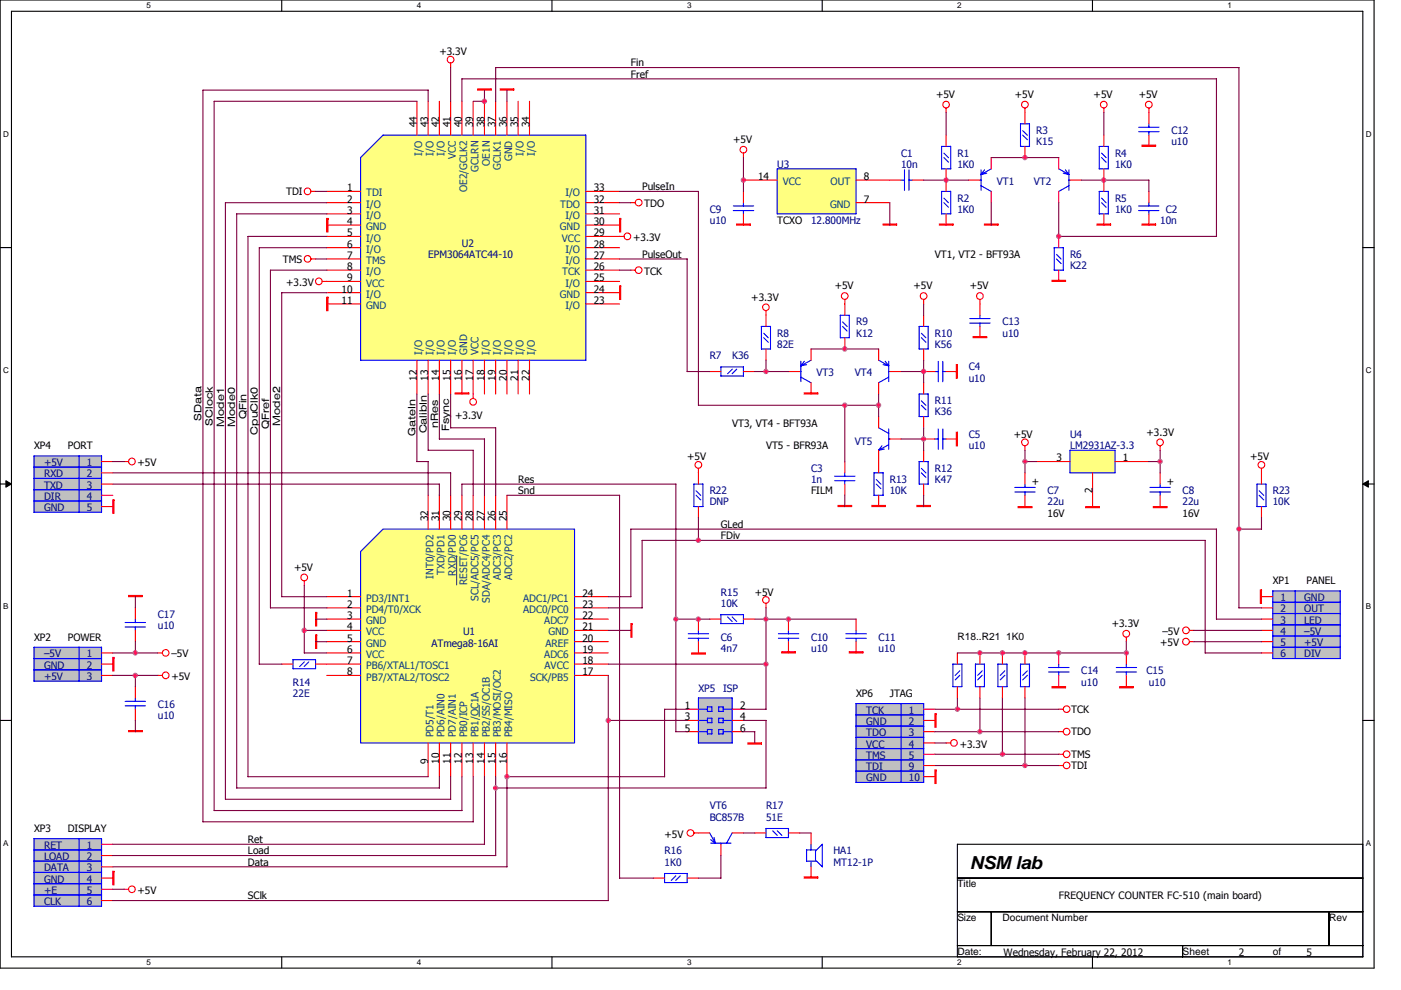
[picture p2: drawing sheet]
<svg xmlns="http://www.w3.org/2000/svg" width="297mm" height="210mm" viewBox="0 0 297 210" stroke-linecap="round" stroke-linejoin="round" font-family="sans-serif">
<path d="M0 0h291.3v205.3h-291.3zM2.4 2.4h286.5v200.5h-286.5z" fill="none" stroke="#000" stroke-width=".23"/>
<g fill="#fff">
<path d="M31.1 .3h.9v1.8h-.9z"/>
<path d="M31.1 203.2h.9v1.9h-.9z"/>
</g>
<path d="M59.7 0v2.4M59.7 202.9v2.4" fill="none" stroke="#000" stroke-width=".23"/>
<g fill="#fff">
<path d="M88.4 .3h.9v1.8h-.9z"/>
<path d="M88.4 203.2h.9v1.9h-.9z"/>
</g>
<path d="M117 0v2.4M117 202.9v2.4" fill="none" stroke="#000" stroke-width=".23"/>
<g fill="#fff">
<path d="M145.7 .3h.9v1.8h-.9z"/>
<path d="M145.7 203.2h.9v1.9h-.9z"/>
</g>
<path d="M174.3 0v2.4M174.3 202.9v2.4" fill="none" stroke="#000" stroke-width=".23"/>
<g fill="#fff">
<path d="M203 .3h.9v1.8h-.9z"/>
<path d="M203 203.2h.9v1.9h-.9z"/>
</g>
<path d="M231.6 0v2.4M231.6 202.9v2.4" fill="none" stroke="#000" stroke-width=".23"/>
<g fill="#fff">
<path d="M260.3 .3h.9v1.8h-.9z"/>
<path d="M260.3 203.2h.9v1.9h-.9z"/>
<path d="M.7 27.5h1.2v1.8h-1.2z"/>
<path d="M289.6 27.5h1.2v1.8h-1.2z"/>
<path d="M.7 77.6h1.2v1.9h-1.2z"/>
<path d="M289.6 77.6h1.2v1.9h-1.2z"/>
</g>
<path d="M0 52.5h2.4M288.9 52.5h2.4" fill="none" stroke="#000" stroke-width=".23"/>
<g fill="#fff">
<path d="M.7 127.7h1.1v1.9h-1.1z"/>
<path d="M289.6 127.7h1.1v1.9h-1.1z"/>
</g>
<path d="M0 102.7h2.4M288.9 102.7h2.4" fill="none" stroke="#000" stroke-width=".23"/>
<path d="M1.2 102l1.2 .7-1.2 .6zM288.9 102.7l1.2-.7v1.3z" fill="#000" stroke="#000" stroke-width=".21"/>
<g fill="#fff">
<path d="M.6 177.9h1.2v1.8h-1.2z"/>
<path d="M289.5 177.9h1.2v1.8h-1.2z"/>
</g>
<path d="M0 152.8h2.4M288.9 152.8h2.4M203 179.1h85.9v23.8h-85.9zM203 186.2h85.9M203 193.4h85.9M210.2 193.4v7.2M281.8 193.4v7.2M203 200.6h85.9M250.7 200.6v2.3" fill="none" stroke="#000" stroke-width=".23"/>
<g fill="#c0c0c0" stroke="#c0c0c0" stroke-width=".23">
<path d="M148.1 148v9.6h7.1v-9.6z" fill-rule="evenodd"/>
<path d="M7.2 177.9v14.3h14.3v-14.3z" fill-rule="evenodd"/>
<path d="M181.5 149.2v16.7h14.3v-16.7z" fill-rule="evenodd"/>
<path d="M7.2 137.3v7.2h14.3v-7.2z" fill-rule="evenodd"/>
<path d="M7.2 96.7v11.9h14.3v-11.9z" fill-rule="evenodd"/>
<path d="M269.9 125.3v14.4h14.3v-14.4z" fill-rule="evenodd"/>
</g>
<g fill="#ffff80" stroke="#ffff80" stroke-width=".23">
<path d="M164.8 35.8v9.6h16.7v-9.6z" fill-rule="evenodd"/>
<path d="M226.9 95.5v4.8h9.5v-4.8z" fill-rule="evenodd"/>
<path d="M76.5 117l4.7-4.8h40.6v45.4h-45.3z" fill-rule="evenodd"/>
<path d="M76.5 33.4l4.7-4.7h43v47.7h-47.7z" fill-rule="evenodd"/>
</g>
<g fill="none" stroke="#f00" stroke-width=".23">
<path d="M95.5 13.4v1M88.4 21.5v7.2M90.8 21.5v7.2M93.2 21.5v7.2M95.5 21.5v7.2M97.9 21.5v7.2M100.3 21.5v7.2M102.7 21.5v7.2M105.1 21.5v7.2M107.5 21.5v7.2M109.9 21.5v7.2M112.3 21.5v7.2"/>
<path d="M157.6 32.5v.9M157.6 38.2h7.2M181.5 38.2h9.5M193.4 38.2h2.4M200.6 22.9v1M200.6 28.7v2.4M200.6 35.8v4.8M205.4 38.2h2.4M210.2 33.4v2.4M217.3 22.9v3.4M217.3 31.1v2.3M224.5 33.4v2.4"/>
<path d="M226.9 38.2h2.4M234 22.9v1M234 28.7v2.4M234 35.8v4.8M243.6 22.9v3.4M243.6 28.7v2.4M65.9 40.6h1M65.9 54.9h1M68.3 59.7h8.2M69.3 50.1h7.2M69.3 40.6h7.2M69.3 57.3h7.2"/>
<path d="M69.3 43h7.2M69.3 54.9h7.2M69.3 52.5h7.2M69.3 47.8h7.2M69.3 45.4h7.2M124.2 50.1h8.1M124.2 40.6h7.2M124.2 57.3h7.2M124.2 43h7.2M124.2 54.9h7.2M124.2 59.7h7.2M124.2 52.5h7.2"/>
<path d="M124.2 47.8h7.2M124.2 45.4h7.2M133.7 57.3h1M133.7 43h1M157.6 40.6v2.4M157.6 45.4v2.4M181.5 43h7.2M200.6 45.4v2.4M210.2 40.6v2.4M224.5 40.6v2.4M224.5 50.1v2.4M224.5 57.3v2.4"/>
<path d="M234 45.4v2.4M243.6 40.6v2.4M243.6 45.4v2.4M69.3 62.1h7.2M69.3 64.5h7.2M88.4 76.4v7.2M90.8 76.4v7.2M93.2 76.4v7.2M95.5 76.4v7.2M97.9 76.4v7.2M100.3 76.4v8.1M102.7 76.4v7.2"/>
<path d="M105.1 76.4v7.2M107.5 76.4v7.2M109.9 76.4v7.2M112.3 76.4v7.2M124.2 62.1h7.2M124.2 64.5h7.2M150.5 78.8h2.3M157.6 78.8h2.4M162.4 65.9v3.3M162.4 74v2.4M167.2 78.8h2.4M172 74v2.4"/>
<path d="M179.1 63.5v3.4M179.1 71.6v2.4M186.3 74v2.4M188.7 78.8h2.3M195.8 63.5v1M195.8 66.9v2.3M195.8 74v2.4M195.8 78.8h2.4M200.6 78.8h2.4M207.8 63.5v3.4M207.8 69.2v2.4M21.5 97.9h2.4"/>
<path d="M26.3 97.9h1M148.1 99.3v3.4M172 81.2v2.4M179.1 97.9v2.4M186.3 81.2v2.4M186.3 88.3v2.4M186.3 95.5v4.8M188.7 93.1h2.3M195.8 81.2v2.4M195.8 88.3v2.4M195.8 95.5v2.4M195.8 93.1h2.4"/>
<path d="M200.6 93.1h2.4M217.3 94.6v.9M219.7 97.9h7.2M236.4 97.9h7.2M246 94.6v.9M267.5 99.3v3.4M21.5 100.3h2.4M21.5 105.1h2.4M21.5 102.7h2.4M21.5 107.4h2.4M90.8 105.1v7.1M93.2 105.1v7.1"/>
<path d="M95.5 105.1v7.1M97.9 105.1v7.1M100.3 105.1v7.1M102.7 105.1v7.1M105.1 105.1v7.1M107.5 105.1v7.1M148.1 107.4v2.4M179.1 102.7v2.4M186.3 105.1v2.3M195.8 102.7v2.4M217.3 100.3v2.4M217.3 105.1v2.3"/>
<path d="M231.6 100.3v7.1M246 100.3v2.4M246 105.1v2.3M267.5 107.4v2.4M21.5 138.5h2.4M28.7 128.9v2.4M28.7 133.7v2.4M33.4 138.5h1M64.5 123.2v1M69.3 138.5h7.2M69.3 136.1h7.2M69.3 133.7h7.2"/>
<path d="M69.3 128.9h7.2M69.3 126.6h7.2M69.3 131.3h7.2M121.8 138.5h7.2M121.8 136.1h7.2M121.8 133.7h7.2M121.8 128.9h7.2M121.8 126.6h7.2M121.8 131.3h7.2M148.1 131.3v2.4M148.1 136.1v2.4M150.5 131.3h2.3"/>
<path d="M157.6 131.3h2.4M162.4 128v.9M167.2 131.3v2.4M167.2 136.1v2.4M181.5 131.3v2.4M181.5 136.1v2.4M203 138.5v2.4M207.8 138.5v2.4M212.5 138.5v2.4M217.3 138.5v2.4M224.5 138.5v2.4M238.8 135.1v1"/>
<path d="M238.8 138.5v2.4M252.2 136.1h1M252.2 133.7h1M267.5 138.5h2.4M267.5 136.1h2.4M267.5 133.7h2.4M267.5 128.9h2.4M267.5 126.6h2.4M267.5 131.3h2.4M21.5 143.3h2.4M21.5 140.9h2.4M28.7 145.6v2.4"/>
<path d="M28.7 150.4v2.4M33.4 143.3h1M59.7 140.9h2.4M66.9 140.9h9.6M69.3 143.3h7.2M90.8 157.6v7.1M93.2 157.6v7.1M95.5 157.6v7.1M97.9 157.6v7.1M100.3 157.6v7.1M102.7 157.6v7.1M105.1 157.6v7.1"/>
<path d="M107.5 157.6v7.1M121.8 143.3h7.2M121.8 140.9h7.2M145.7 150.4h2.4M145.7 155.2h2.4M145.7 152.8h2.4M155.2 150.4h2.4M155.2 155.2h2.4M155.2 152.8h2.4M195.8 160h2.4M195.8 150.4h2.4M195.8 155.2h2.4"/>
<path d="M195.8 157.6h2.4M195.8 152.8h2.4M200.6 157.6h1M203 145.6v2.4M207.8 145.6v2.4M212.5 145.6v2.4M217.3 145.6v2.4M224.4 160h1M224.4 150.4h1M224.4 155.2h1M224.5 143.3v2.3M238.8 143.3v2.3"/>
<path d="M21.5 179.1h2.4M147.1 176.7h3.4M152.8 179.1v2.4M155.2 176.7h2.4M160 176.7h2.4M167.2 176.7h2.4M172 176.7v2.4M195.8 162.4h2.4M195.8 164.7h2.4M224.4 162.4h1M21.5 188.6h2.4M21.5 181.5h2.4"/>
<path d="M21.5 183.9h2.4M21.5 186.2h2.4M21.5 191h2.4M26.3 188.6h1M138.5 186.2h2.4M145.7 186.2h2.4M172 183.9v2.3"/>
<circle cx="95.5" cy="12.6" r=".71"/>
<circle cx="157.6" cy="31.8" r=".71"/>
<circle cx="200.6" cy="22.2" r=".71"/>
<circle cx="217.3" cy="22.2" r=".71"/>
<circle cx="234" cy="22.2" r=".71"/>
<circle cx="243.6" cy="22.2" r=".71"/>
<circle cx="65.2" cy="40.6" r=".7"/>
<circle cx="65.2" cy="54.9" r=".7"/>
<circle cx="67.6" cy="59.7" r=".7"/>
<circle cx="133" cy="50.1" r=".71"/>
<circle cx="135.4" cy="43" r=".71"/>
<circle cx="135.4" cy="57.3" r=".71"/>
<circle cx="162.4" cy="65.2" r=".7"/>
<circle cx="179.1" cy="62.8" r=".71"/>
<circle cx="195.8" cy="62.8" r=".71"/>
<circle cx="207.8" cy="62.8" r=".71"/>
<circle cx="28" cy="97.9" r=".71"/>
<circle cx="100.3" cy="85.2" r=".71"/>
<circle cx="148.1" cy="98.6" r=".71"/>
<circle cx="217.3" cy="93.8" r=".71"/>
<circle cx="245.9" cy="93.8" r=".7"/>
<circle cx="267.4" cy="98.6" r=".71"/>
<circle cx="35.1" cy="138.5" r=".7"/>
<circle cx="64.5" cy="122.5" r=".71"/>
<circle cx="162.4" cy="127.3" r=".7"/>
<circle cx="238.8" cy="134.4" r=".71"/>
<circle cx="251.4" cy="136.1" r=".71"/>
<circle cx="251.4" cy="133.7" r=".71"/>
<circle cx="35.1" cy="143.2" r=".7"/>
<circle cx="202.3" cy="157.6" r=".71"/>
<circle cx="226.1" cy="160" r=".7"/>
<circle cx="226.1" cy="155.2" r=".7"/>
<circle cx="226.1" cy="150.4" r=".7"/>
<circle cx="146.4" cy="176.7" r=".71"/>
<circle cx="226.1" cy="162.3" r=".7"/>
<circle cx="28" cy="188.6" r=".71"/>
</g>
<g fill="#f00" stroke="#f00" stroke-width=".23">
<path d="M66.9 129.9v2.9h.2v-2.9z" fill-rule="evenodd"/>
<path d="M133.7 132.3v2.8h.3v-2.8z" fill-rule="evenodd"/>
<path d="M66.9 134.7v2.8h.2v-2.8z" fill-rule="evenodd"/>
<path d="M198.2 163.3v2.9h.3v-2.9z" fill-rule="evenodd"/>
<path d="M106.1 18.9v.2h2.8v-.2z" fill-rule="evenodd"/>
<path d="M101.3 18.9v.2h2.8v-.2z" fill-rule="evenodd"/>
<path d="M198.2 151.4v2.8h.3v-2.8z" fill-rule="evenodd"/>
<path d="M187.2 47.5v.3h2.9v-.3z" fill-rule="evenodd"/>
<path d="M208.7 47.5v.3h2.9v-.3z" fill-rule="evenodd"/>
<path d="M194.4 107.2v.2h2.8v-.2z" fill-rule="evenodd"/>
<path d="M177.7 107.2v.2h2.8v-.2z" fill-rule="evenodd"/>
<path d="M156.2 47.5v.3h2.9v-.3z" fill-rule="evenodd"/>
<path d="M232.6 47.5v.3h2.9v-.3z" fill-rule="evenodd"/>
<path d="M170.5 83.3v.3h2.9v-.3z" fill-rule="evenodd"/>
<path d="M69.3 63v2.9h.2v-2.9z" fill-rule="evenodd"/>
<path d="M237.4 145.6v.3h2.8v-.3z" fill-rule="evenodd"/>
<path d="M223.1 59.5v.2h2.8v-.2z" fill-rule="evenodd"/>
<path d="M202.8 91.7v2.9h.2v-2.9z" fill-rule="evenodd"/>
<path d="M69.3 46.3v2.9h.2v-2.9z" fill-rule="evenodd"/>
<path d="M96.5 83.3v.3h2.9v-.3z" fill-rule="evenodd"/>
<path d="M131.4 60.6v2.9h.2v-2.9z" fill-rule="evenodd"/>
<path d="M242.1 47.5v.3h2.9v-.3z" fill-rule="evenodd"/>
<path d="M146.6 138.5v.2h2.9v-.2z" fill-rule="evenodd"/>
<path d="M184.8 107.2v.2h2.9v-.2z" fill-rule="evenodd"/>
<path d="M202.8 77.4v2.8h.2v-2.8z" fill-rule="evenodd"/>
<path d="M199.2 47.5v.3h2.8v-.3z" fill-rule="evenodd"/>
<path d="M131.4 46.3v2.9h.2v-2.9z" fill-rule="evenodd"/>
<path d="M223.1 145.6v.3h2.8v-.3z" fill-rule="evenodd"/>
<path d="M158.6 157.6v.2h2.8v-.2z" fill-rule="evenodd"/>
<path d="M170.5 186v.2h2.9v-.2z" fill-rule="evenodd"/>
<path d="M244.5 107.4v.3h2.9v-.3z" fill-rule="evenodd"/>
<path d="M23.9 106v2.9h.2v-2.9z" fill-rule="evenodd"/>
<path d="M23.9 184.8v2.9h.2v-2.9z" fill-rule="evenodd"/>
<path d="M23.9 139.4v2.9h.2v-2.9z" fill-rule="evenodd"/>
<path d="M267.2 125.1v2.9h.3v-2.9z" fill-rule="evenodd"/>
<path d="M242.1 30.8v.3h2.9v-.3z" fill-rule="evenodd"/>
<path d="M165.8 138.2v.3h2.8v-.3z" fill-rule="evenodd"/>
<path d="M180.1 138.2v.3h2.8v-.3z" fill-rule="evenodd"/>
<path d="M206.3 71.4v.2h2.9v-.2z" fill-rule="evenodd"/>
<path d="M215.9 107.4v.3h2.9v-.3z" fill-rule="evenodd"/>
<path d="M230.2 107.4v.3h2.9v-.3z" fill-rule="evenodd"/>
<path d="M27.3 155v.2h2.8v-.2z" fill-rule="evenodd"/>
<path d="M27.3 126.3v.3h2.8v-.3z" fill-rule="evenodd"/>
</g>
<g fill="none" stroke="#00f" stroke-width=".23">
<path d="M124.2 28.7h-43l-4.7 4.7v43h47.7M124.2 28.6v47.8M164.8 35.8h16.7v9.6h-16.7zM191 38.2h.8M191.8 36v4.4M192.7 38.2h.8M192.7 36v4.4M200.1 33.4l1 1M200.1 32.5l1 .9M201.6 31v4.8h-2v-4.7h2M207.8 38.2h.2M208 36v4.4"/>
<path d="M208 39.4l2.2 1.2M208.7 36l-.7 1M209.2 36.7l-1.2 .3M210.2 35.8l-2.2 1.2M216.8 28.7l1 .9M216.8 27.7l1 1M218.3 26.2v4.9h-1.9v-4.8h1.9M224.4 35.8l2.2 1.2M225.4 36.7l1.2 .3M225.9 36l.7 1M226.6 38.2h.3M226.6 36v4.4"/>
<path d="M226.6 39.4l-2.2 1.2M233.5 33.4l1 1M233.5 32.5l1 .9M235 31.1h-1.9v4.7h1.9M235 31v4.8M241.4 27h4.3M241.4 27.9h4.3M243.6 26.3v.7M243.6 27.9v.8M155.5 44.7h4.3M155.5 43.7h4.3M157.6 43v.7"/>
<path d="M157.6 44.7v.7M199.6 40.6h2v4.8h-2zM200.1 43l1 1M200.1 42l1 1M224 54.9l1 1M224 54l1 .9M225.4 57.3v-4.8h-1.9v4.8h2M233.5 43l1 1M233.5 42l1 1M235 45.4v-4.8h-1.9v4.8h1.9M241.4 44.7h4.3M241.4 43.7h4.3"/>
<path d="M243.6 43v.7M243.6 44.6v.8M152.8 77.8h4.8v2h-4.8v-2M155.3 78.3l-1 1M156.2 78.3l-1 1M161.4 69.2h2v4.8h-2M161.4 69.2v4.8M161.9 71.6l1 1M161.9 70.7l1 .9M169.6 78.8h.2M169.8 76.6v4.3M169.8 80l2.2 1.2"/>
<path d="M170.5 76.6l-.7 1M171 77.3l-1.2 .3M172 76.4l-2.2 1.2M178.2 71.6h1.9v-4.8l-2 .1 .1 4.7M178.6 69.2l1 1M178.6 68.3l1 1M186.3 76.4l2.1 1.2M187.2 77.3l1.2 .3M187.7 76.6l.7 1M188.4 78.8h.3M188.4 76.6v4.3M188.4 80l-2.1 1.2"/>
<path d="M194.9 69.2h1.9v4.8h-1.9M194.9 69.2v4.8M195.3 71.6l1 1M195.3 70.7l1 .9M198.2 78.8h.7M198.9 76.6v4.4M199.9 78.8h.7M199.9 76.6v4.4M205.6 67.6h4.3M205.6 68.5h4.3M207.8 66.9v.7M207.8 68.5v.8"/>
<path d="M7.2 99.1h14.3M16.8 96.7v11.9M21.5 96.7v11.9h-14.3v-11.9h14.3M186.3 90.7l2.1 1.2M187 94.5l-.7 1M187.5 95.2l-1.2 .3M188.4 93.1h.3M188.4 91v4.3M188.4 94.3l-2.1 1.2M194.9 97.9h1.9v4.8h-1.9M194.9 83.6h1.9M194.9 97.9v4.8"/>
<path d="M195.3 99.3l1 1M195.3 86l1 .9M195.3 85l1 1M196.8 83.5v4.8h-1.9v-4.7M198.2 93.1h.7M198.9 91v4.3M199.9 93.1h.7M199.9 91v4.3M226.9 95.5h9.5v4.8h-9.5zM7.2 101.5h14.3M7.2 106.3h14.3M7.2 103.9h14.3"/>
<path d="M76.5 117l4.7-4.8h40.6v45.4h-45.3zM147.1 102.7h1.9v4.7h-1.9v-4.7M147.6 105.1l1 .9M147.6 104.1l1 1M177 102h4.3M177 101h4.3M179.1 100.3v.7M179.1 101.9v.8M185.8 102.7l1 1M185.8 101.7l1 1M187.2 105.1v-4.8h-1.9v4.8h2M195.3 100.3l1 1"/>
<path d="M215.2 103.4h4.3M215.2 104.4h4.3M217.3 102.7v.7M217.3 104.4v.7M243.8 103.4h4.3M243.8 104.4h4.3M246 102.7v.7M246 104.4v.7M266.5 102.7h1.9v4.7h-1.9zM267 105.1l.9 .9M267 104.1l.9 1M7.2 139.7h14.3"/>
<path d="M16.8 137.3v7.2M26.5 132h4.4M26.5 133h4.4M28.7 131.3v.8M28.7 133v.7M66.9 139.9h-4.8v2l4.8-.1M66.9 139.9v1.9M145.9 134.4h4.3M145.9 135.4h4.3M148.1 133.7v.8M148.1 135.4v.7M152.8 132.3h4.8"/>
<path d="M152.8 130.4h4.8v1.9M152.8 130.3v2M154.3 130.9l1 .9M155.2 130.9l1 .9M165 134.4h4.4M165 135.4h4.4M167.2 133.7v.8M167.2 135.4v.7M179.3 134.4h4.4M179.3 135.4h4.4M181.5 133.7v.8M181.5 135.4v.7"/>
<path d="M269.8 137.3h14.4M269.8 134.9h14.4M269.8 132.5h14.4M269.8 130.1h14.4M269.8 127.7h14.4M269.9 125.3v14.4h14.3M269.9 125.3h14.3v14.4M274.6 125.3v14.4M7.2 142.1h14.3M7.2 144.5h14.3v-7.2h-14.3v7.2M26.5 148.8h4.4M26.5 149.7h4.4"/>
<path d="M28.7 148v.8M28.7 149.7v.8M64.5 140.4l-1 1M65.5 140.4l-1 1M148.1 148h7.1v9.6h-7.1zM148.1 150.4h1.9M148.1 152.8h1.9M148.1 155.2h1.9M150 149.9h.9v1h-.9zM150 152.3h.9v1h-.9zM150 154.7h.9v1h-.9zM152.4 149.9h.9v1h-.9z"/>
<path d="M152.4 152.3h.9v1h-.9zM152.4 154.7h.9v1h-.9zM153.3 150.4h2M153.3 152.8h2M153.3 155.2h2M181.5 151.6h14.4M181.5 154h14.4M181.5 156.4h14.4M181.5 158.8h14.4M181.5 149.2h14.3l.1 16.7-14.4 .1zM191 149.2v16.7M202 140.9h2l-.1 4.8-1.9-.1"/>
<path d="M202 140.8v4.8M203.5 142.3l-1 1M203.5 143.2l-1 1M206.8 140.9h1.9v4.8l-1.9-.1M206.8 140.8v4.8M208.3 142.3l-1 1M208.3 143.2l-1 1M211.6 140.9h1.9v4.8l-1.9-.1M211.6 140.8v4.8M213 142.3l-.9 1M213 143.2l-.9 1M216.4 140.8l-.1 4.8 2 .1v-4.8h-1.9"/>
<path d="M217.8 142.3l-1 1M217.8 143.2l-1 1M222.3 141.6h4.3M222.3 142.5h4.3M224.5 140.9v.7M224.5 142.5v.8M236.7 141.6h4.3M236.7 142.5h4.3M238.8 140.9v.7M238.8 142.5v.8M16.8 177.9v14.3M150.4 176.7l1.3 2.1"/>
<path d="M150.7 178.8h4.3M150.7 178.1l1 .7M151.4 177.6l.3 1.2M152.8 178.8v.3M155.3 176.7l-1.3 2.1M162.4 175.7h4.8v2h-4.8zM163.8 176.2l1 1M164.8 176.2l1 1M172 179.1v1.2M181.5 161.2h14.4M181.5 163.6h14.4M7.2 182.6h14.3"/>
<path d="M7.2 180.3h14.3M7.2 185h14.3M7.2 187.4h14.3M7.2 189.8h14.3M7.2 192.2h14.3v-14.3h-14.3v14.3M140.9 185.3h4.8v1.9h-4.8zM143.3 185.8l-1 .9M144.2 185.8l-.9 .9M172 180.3h-1v2.3h2.2M172 182.9v1M172.2 180.3h.7M172.9 182.4v-1.9l1.4-1.5v4.9"/>
<path d="M173.1 182.6l1.3 1.3"/>
</g>
<path d="M96.8 117.9v6.2M101.6 149.6v2.4" fill="none" stroke="#004080" stroke-width=".21"/>
<g fill="none" stroke="#800040" stroke-width=".23">
<path d="M95.5 14.3v7.2M102.7 19.1v2.4M107.5 19.1v2.4M88.4 21.5h-43v150.4M90.8 21.5v-2.4h-47.8v155.2h57.3v-9.6M97.9 21.5v-4.8h160v33.5l-33.4-.1v-7.1M100.3 21.5h2.4M105.1 21.5v-7.2h157.6v114.6M157.6 33.4v7.2M195.8 38.2h9.6M200.6 23.9v4.8M210.2 33.4h14.3"/>
<path d="M229.3 38.2h14.3M234 23.9v4.8M243.6 38.2v2.4M66.9 54.9h2.4M66.9 40.6h2.4M69.3 50.1h-16.7v114.6h38.2M69.3 43h-21.5v126.5M69.3 57.3h-12v71.6M69.3 52.5h-14.3v88.4h4.8M69.3 45.4h-19.1v121.8M131.4 43h2.4M131.4 57.3h2.4"/>
<path d="M131.4 54.9h14.3v23.9h4.8M131.4 40.6h16.7v45.4h38.2M188.7 43v4.8M210.2 43v4.8M69.3 62.1h-9.6v64.5h9.6M160 78.8h7.2M162.4 76.4v2.4M172 74h14.3M191 78.8h4.9M195.8 64.5v2.4M195.8 76.4v4.8M23.9 97.9h2.4"/>
<path d="M88.4 83.6v14.3h2.4v7.2M90.8 83.6v11.9h9.5v9.6M93.2 83.6v9.5h9.5v12M95.5 83.6v7.1h9.6v14.4M179.1 86v11.9M186.3 83.6v4.8M191 93.1h4.9M195.8 90.7v4.8M217.3 95.5v4.8M217.3 97.9h2.4M243.6 97.9h2.4M246 95.5v4.8"/>
<path d="M23.9 102.7h69.3M23.9 100.3h71.6v4.8M93.2 102.7v2.4M107.5 105.1h23.9M131.4 105.1v81.2l7.2-.1M143.3 102.7v52.5h2.4M143.3 102.7h-45.4v2.4M148.1 109.8v4.8M179.1 105.1v2.4M195.8 105.1v2.4M262.7 112.2h4.8M267.5 109.8v2.4"/>
<path d="M23.9 138.5h9.6M28.7 126.6v2.3M28.7 136.1v2.4M57.3 128.9h12M64.5 133.7h4.8M64.5 124.2v14.3h4.8M66.9 136.1h2.4M66.9 131.3h2.4M129 133.7h4.8M129 128.9h7.2M129 126.6h4.8M133.7 126.6v-14.4h124.2v19.1"/>
<path d="M136.1 128.9v-14.3h119.4v23.9h12M143.3 131.3h7.2M160 131.3h21.5M162.4 128.9v21.5h-4.8M203 138.5h35.8M238.8 136.1v2.4M253.1 136.1h14.4M253.1 133.7h14.4M257.9 131.3h9.6M262.7 128.9h4.8M23.9 143.3h9.6M28.7 143.3v2.4"/>
<path d="M28.7 152.8v2.4M129 152.8h16.7M129 143.3v47.7h-105.1M129 140.9h33.4M145.7 150.4h-4.8v14.4M157.6 152.8h4.8v14.4M157.6 155.2h2.4v2.4M198.2 155.2h26.3M198.2 150.4h26.3M198.2 160h26.3M198.2 157.6h2.4M203 148v2.5"/>
<path d="M207.8 148v7.2M212.5 148v12M217.3 148v14.4M23.9 179.1h78.8M45.4 171.9h52.6M47.8 169.5h47.8M50.2 167.1h43M93.2 164.7v2.5M95.5 164.7v4.8M97.9 164.7v7.2M102.7 164.7v14.4M105.1 164.7v16.8"/>
<path d="M105.1 167.1h57.3M140.9 164.7h-33.4v19.2h-83.6M157.6 176.7h2.4M169.6 176.7h2.4M198.2 162.4h26.3M23.9 181.5h81.2M23.9 188.6h2.4M152.8 181.5l.1 4.7h-4.8"/>
</g>
<g fill="#f0f" stroke="#f0f" stroke-width=".23">
<circle cx="129" cy="152.8" r=".47"/>
<circle cx="143.3" cy="131.3" r=".47"/>
<circle cx="148.1" cy="131.3" r=".47"/>
<circle cx="105.1" cy="167.1" r=".47"/>
<circle cx="107.5" cy="164.7" r=".47"/>
<circle cx="217.3" cy="138.5" r=".47"/>
<circle cx="212.5" cy="160" r=".47"/>
<circle cx="217.3" cy="162.3" r=".47"/>
<circle cx="207.7" cy="155.2" r=".47"/>
<circle cx="212.5" cy="138.5" r=".47"/>
<circle cx="203" cy="150.4" r=".47"/>
<circle cx="224.5" cy="138.5" r=".47"/>
<circle cx="238.8" cy="138.5" r=".47"/>
<circle cx="207.7" cy="138.5" r=".47"/>
<circle cx="245.9" cy="97.9" r=".47"/>
<circle cx="200.6" cy="38.2" r=".47"/>
<circle cx="234" cy="38.2" r=".47"/>
<circle cx="217.3" cy="33.4" r=".47"/>
<circle cx="224.5" cy="50.1" r=".47"/>
<circle cx="179.1" cy="74" r=".47"/>
<circle cx="179.1" cy="85.9" r=".47"/>
<circle cx="195.8" cy="93.1" r=".47"/>
<circle cx="195.8" cy="78.8" r=".47"/>
<circle cx="102.7" cy="21.5" r=".47"/>
<circle cx="162.4" cy="140.9" r=".47"/>
<circle cx="157.6" cy="38.2" r=".48"/>
<circle cx="162.4" cy="131.3" r=".47"/>
<circle cx="64.5" cy="133.7" r=".47"/>
<circle cx="28.7" cy="138.5" r=".47"/>
<circle cx="162.4" cy="78.8" r=".47"/>
<circle cx="148.1" cy="114.6" r=".47"/>
<circle cx="186.3" cy="85.9" r=".47"/>
<circle cx="262.7" cy="112.2" r=".47"/>
<circle cx="167.2" cy="131.3" r=".47"/>
<circle cx="217.3" cy="97.9" r=".48"/>
<circle cx="28.7" cy="143.3" r=".47"/>
</g>
<text font-size="3.8" x="205.6" y="184.3">NSM lab</text>
<g font-size="2.2">
<text x="93.2" y="11.7">+3.3V</text>
<text x="133.7" y="16.5">Fref</text>
<text x="133.7" y="14.1">Fin</text>
<text x="198.5" y="20.8">+5V</text>
<text x="215.2" y="20.8">+5V</text>
<text x="231.9" y="20.8">+5V</text>
<text x="241.4" y="20.8">+5V</text>
<text x="88.4" y="27" transform="rotate(-90 88.4 27)">44</text>
<text x="90.8" y="27" transform="rotate(-90 90.8 27)">43</text>
<text x="93.1" y="27" transform="rotate(-90 93.1 27)">42</text>
<text x="95.5" y="27" transform="rotate(-90 95.5 27)">41</text>
<text x="97.9" y="27" transform="rotate(-90 97.9 27)">40</text>
<text x="100.3" y="27" transform="rotate(-90 100.3 27)">39</text>
<text x="102.7" y="27" transform="rotate(-90 102.7 27)">38</text>
<text x="105.1" y="27" transform="rotate(-90 105.1 27)">37</text>
<text x="107.5" y="27" transform="rotate(-90 107.5 27)">36</text>
<text x="109.9" y="27" transform="rotate(-90 109.9 27)">35</text>
<text x="112.2" y="27" transform="rotate(-90 112.2 27)">34</text>
<text x="155.5" y="30.3">+5V</text>
<text x="60.7" y="41.3">TDI</text>
<text x="73.6" y="40.6">1</text>
<text x="125.9" y="40.6">33</text>
<text x="136.1" y="40.4">PulseIn</text>
<text x="160.7" y="38.2">14</text>
<text x="183.2" y="38.2">8</text>
<text x="73.6" y="47.7">4</text>
<text x="73.6" y="43">2</text>
<text x="73.6" y="45.3">3</text>
<text x="125.9" y="43">32</text>
<text x="125.9" y="47.7">30</text>
<text x="125.9" y="45.3">31</text>
<text x="136.6" y="43.9">TDO</text>
<text x="164.8" y="47.5">TCXO</text>
<text x="183.2" y="43">7</text>
<text x="73.6" y="50.1">5</text>
<text x="73.6" y="52.5">6</text>
<text x="125.9" y="50.1">29</text>
<text x="125.9" y="52.5">28</text>
<text x="134.2" y="51.1">+3.3V</text>
<text x="60" y="55.9">TMS</text>
<text x="73.6" y="57.3">8</text>
<text x="73.6" y="59.7">9</text>
<text x="73.6" y="54.9">7</text>
<text x="125.9" y="54.9">27</text>
<text x="125.9" y="57.3">26</text>
<text x="125.9" y="59.7">25</text>
<text x="136.1" y="54.7">PulseOut</text>
<text x="136.6" y="58.3">TCK</text>
<text x="198.2" y="54.7">VT1, VT2 - BFT93A</text>
<text x="60.7" y="60.7">+3.3V</text>
<text x="72.4" y="62.1">10</text>
<text x="72.4" y="64.5">11</text>
<text x="125.9" y="64.5">23</text>
<text x="125.9" y="62.1">24</text>
<text x="159.3" y="63.8">+3.3V</text>
<text x="177" y="61.4">+5V</text>
<text x="193.7" y="61.4">+5V</text>
<text x="205.6" y="61.4">+5V</text>
<text x="88.4" y="80.8" transform="rotate(-90 88.4 80.8)">12</text>
<text x="90.8" y="80.8" transform="rotate(-90 90.8 80.8)">13</text>
<text x="93.1" y="80.8" transform="rotate(-90 93.1 80.8)">14</text>
<text x="95.5" y="80.8" transform="rotate(-90 95.5 80.8)">15</text>
<text x="97.9" y="80.8" transform="rotate(-90 97.9 80.8)">16</text>
<text x="100.3" y="80.8" transform="rotate(-90 100.3 80.8)">17</text>
<text x="102.7" y="80.8" transform="rotate(-90 102.7 80.8)">18</text>
<text x="105.1" y="80.8" transform="rotate(-90 105.1 80.8)">19</text>
<text x="107.5" y="80.8" transform="rotate(-90 107.5 80.8)">20</text>
<text x="109.9" y="80.8" transform="rotate(-90 109.9 80.8)">21</text>
<text x="112.2" y="80.8" transform="rotate(-90 112.2 80.8)">22</text>
<text x="42.7" y="89.3" transform="rotate(-90 42.7 89.3)">SData</text>
<text x="52.3" y="88.8" transform="rotate(-90 52.3 88.8)">QFin</text>
<text x="96.5" y="88.8">+3.3V</text>
<text x="7.2" y="95.3">XP4</text>
<text x="14.4" y="95.3">PORT</text>
<text x="45.1" y="90.3" transform="rotate(-90 45.1 90.3)">SClock</text>
<text x="47.5" y="90.5" transform="rotate(-90 47.5 90.5)">Mode1</text>
<text x="49.9" y="90.5" transform="rotate(-90 49.9 90.5)">Mode0</text>
<text x="54.7" y="92.2" transform="rotate(-90 54.7 92.2)">CpuClk0</text>
<text x="57.1" y="91" transform="rotate(-90 57.1 91)">QFref</text>
<text x="59.4" y="90.3" transform="rotate(-90 59.4 90.3)">Mode2</text>
<text x="88.1" y="92.4" transform="rotate(-90 88.1 92.4)">GateIn</text>
<text x="90.5" y="91.9" transform="rotate(-90 90.5 91.9)">CalibIn</text>
<text x="92.9" y="90.7" transform="rotate(-90 92.9 90.7)">nRes</text>
<text x="95.2" y="91.4" transform="rotate(-90 95.2 91.4)">Fsync</text>
<text x="155.2" y="90.5">VT3, VT4 - BFT93A</text>
<text x="162.4" y="95.3">VT5 - BFR93A</text>
<text x="214.9" y="92.9">+5V</text>
<text x="243.1" y="92.4">+3.3V</text>
<text x="29.2" y="98.9">+5V</text>
<text x="145.7" y="97.7">+5V</text>
<text x="224" y="97.9">3</text>
<text x="238.1" y="97.9">1</text>
<text x="265.1" y="97.7">+5V</text>
<text x="109.9" y="104.8">Snd</text>
<text x="109.9" y="102.4">Res</text>
<text x="172" y="104.8">FILM</text>
<text x="218.8" y="102.9">+</text>
<text x="231.6" y="104.6" transform="rotate(-90 231.6 104.6)">2</text>
<text x="247.4" y="102.9">+</text>
<text x="90.8" y="110.6" transform="rotate(-90 90.8 110.6)">32</text>
<text x="93.1" y="110.6" transform="rotate(-90 93.1 110.6)">31</text>
<text x="95.5" y="110.6" transform="rotate(-90 95.5 110.6)">30</text>
<text x="97.9" y="110.6" transform="rotate(-90 97.9 110.6)">29</text>
<text x="100.3" y="110.6" transform="rotate(-90 100.3 110.6)">28</text>
<text x="102.7" y="110.6" transform="rotate(-90 102.7 110.6)">27</text>
<text x="105.1" y="110.6" transform="rotate(-90 105.1 110.6)">26</text>
<text x="107.5" y="110.6" transform="rotate(-90 107.5 110.6)">25</text>
<text x="152.8" y="112">GLed</text>
<text x="222.1" y="109.6">16V</text>
<text x="250.7" y="109.6">16V</text>
<text x="152.8" y="114.4">FDiv</text>
<text x="62.4" y="121.1">+5V</text>
<text x="269.9" y="123.9">XP1</text>
<text x="277" y="123.9">PANEL</text>
<text x="73.6" y="126.5">1</text>
<text x="73.6" y="128.9">2</text>
<text x="73.6" y="131.3">3</text>
<text x="123.5" y="128.9">23</text>
<text x="123.5" y="126.5">24</text>
<text x="123.5" y="131.3">22</text>
<text x="160" y="126.3">+5V</text>
<text x="7.2" y="135.9">XP2</text>
<text x="14.4" y="135.9">POWER</text>
<text x="73.6" y="133.7">4</text>
<text x="73.6" y="136.1">5</text>
<text x="123.5" y="136.1">20</text>
<text x="123.5" y="133.7">21</text>
<text x="203" y="135.7">R18..R21 1K0</text>
<text x="235.7" y="133">+3.3V</text>
<text x="246" y="137.1">+5V</text>
<text x="246.4" y="134.7">–5V</text>
<text x="36.3" y="139.4">–5V</text>
<text x="73.6" y="138.5">6</text>
<text x="73.6" y="140.8">7</text>
<text x="73.6" y="143.2">8</text>
<text x="123.5" y="143.2">17</text>
<text x="123.5" y="140.8">18</text>
<text x="123.5" y="138.5">19</text>
<text x="36.3" y="144.2">+5V</text>
<text x="181.5" y="147.8">XP6</text>
<text x="188.7" y="147.8">JTAG</text>
<text x="145.2" y="150.4">1</text>
<text x="145.2" y="152.8">3</text>
<text x="145.2" y="155.2">5</text>
<text x="156.9" y="150.4">2</text>
<text x="156.9" y="152.8">4</text>
<text x="156.9" y="155.2">6</text>
<text x="227.1" y="151.2">TCK</text>
<text x="227.1" y="155.9">TDO</text>
<text x="90.8" y="161.9" transform="rotate(-90 90.8 161.9)">9</text>
<text x="93.1" y="161.9" transform="rotate(-90 93.1 161.9)">10</text>
<text x="95.5" y="161.9" transform="rotate(-90 95.5 161.9)">11</text>
<text x="97.9" y="161.9" transform="rotate(-90 97.9 161.9)">12</text>
<text x="100.3" y="161.9" transform="rotate(-90 100.3 161.9)">13</text>
<text x="102.7" y="161.9" transform="rotate(-90 102.7 161.9)">14</text>
<text x="105.1" y="161.9" transform="rotate(-90 105.1 161.9)">15</text>
<text x="107.5" y="161.9" transform="rotate(-90 107.5 161.9)">16</text>
<text x="203.5" y="158.6">+3.3V</text>
<text x="227.1" y="160.7">TMS</text>
<text x="227.1" y="163.1">TDI</text>
<text x="7.2" y="176.5">XP3</text>
<text x="14.4" y="176.5">DISPLAY</text>
<text x="52.6" y="178.8">Ret</text>
<text x="140.9" y="177.7">+5V</text>
<text x="52.6" y="181.2">Load</text>
<text x="52.6" y="183.6">Data</text>
<text x="29.2" y="189.6">+5V</text>
<text x="52.6" y="190.8">SClk</text>
<text x="203" y="188.2">Title</text>
<text x="224.5" y="190.8">FREQUENCY COUNTER FC-510 (main board)</text>
<text x="203" y="195.3">Size</text>
<text x="212.5" y="195.3">Document Number</text>
<text x="281.8" y="195.3">Rev</text>
<text x="203" y="202.5">Date:</text>
<text x="212.8" y="202.7">Wednesday, February 22, 2012</text>
<text x="250.7" y="202.5">Sheet</text>
<text x="262.7" y="202.7">2</text>
<text x="269.9" y="202.5">of</text>
<text x="277" y="202.7">5</text>
</g>
<g font-size="2.2" fill="#000080">
<text x="219.7" y="28.4">R3</text>
<text x="248.3" y="28.4">C12</text>
<text x="164.8" y="35.6">U3</text>
<text x="191" y="33.2">C1</text>
<text x="191" y="35.6">10n</text>
<text x="203" y="33.2">R1</text>
<text x="203" y="35.6">1K0</text>
<text x="219.7" y="30.8">K15</text>
<text x="236.4" y="33.2">R4</text>
<text x="236.4" y="35.6">1K0</text>
<text x="248.3" y="30.8">u10</text>
<text x="211.3" y="39.2">VT1</text>
<text x="219.2" y="39.2">VT2</text>
<text x="150.5" y="45.1">C9</text>
<text x="150.5" y="47.5">u10</text>
<text x="172" y="47.5">12.800MHz</text>
<text x="203" y="42.8">R2</text>
<text x="203" y="45.1">1K0</text>
<text x="236.4" y="42.8">R5</text>
<text x="236.4" y="45.1">1K0</text>
<text x="246" y="47.5">10n</text>
<text x="247.2" y="45.1">C2</text>
<text x="97.9" y="52.3">U2</text>
<text x="90.8" y="54.7">EPM3064ATC44-10</text>
<text x="226.9" y="54.7">R6</text>
<text x="226.9" y="57.1">K22</text>
<text x="164.8" y="71.4">R8</text>
<text x="181.5" y="69">R9</text>
<text x="181.5" y="71.4">K12</text>
<text x="198.2" y="71.4">R10</text>
<text x="212.5" y="69">C13</text>
<text x="212.5" y="71.4">u10</text>
<text x="150.5" y="76.2">R7</text>
<text x="155.2" y="76.2">K36</text>
<text x="164.8" y="73.8">82E</text>
<text x="198.2" y="73.8">K56</text>
<text x="173.1" y="79.8">VT3</text>
<text x="181.3" y="79.8">VT4</text>
<text x="205.4" y="78.6">C4</text>
<text x="205.4" y="81">u10</text>
<text x="198.2" y="85.7">R11</text>
<text x="198.2" y="88.1">K36</text>
<text x="181.3" y="94.3">VT5</text>
<text x="205.4" y="92.9">C5</text>
<text x="205.4" y="95.3">u10</text>
<text x="226.9" y="92.9">U4</text>
<text x="226.9" y="95.3">LM2931AZ-3.3</text>
<text x="9.4" y="98.9">+5V</text>
<text x="9.4" y="101.2">RXD</text>
<text x="18.4" y="98.9">1</text>
<text x="18.4" y="101.2">2</text>
<text x="172" y="100.1">C3</text>
<text x="198.2" y="100.1">R12</text>
<text x="9.4" y="106">DIR</text>
<text x="9.4" y="103.6">TXD</text>
<text x="18.4" y="106">4</text>
<text x="18.4" y="103.6">3</text>
<text x="150.5" y="104.8">R22</text>
<text x="150.5" y="107.2">DNP</text>
<text x="172" y="102.4">1n</text>
<text x="188.7" y="102.4">R13</text>
<text x="188.7" y="104.8">10K</text>
<text x="198.2" y="102.4">K47</text>
<text x="222.1" y="104.8">C7</text>
<text x="222.1" y="107.2">22u</text>
<text x="250.7" y="104.8">C8</text>
<text x="250.7" y="107.2">22u</text>
<text x="269.9" y="104.8">R23</text>
<text x="269.9" y="107.2">10K</text>
<text x="9.4" y="108.4">GND</text>
<text x="18.4" y="108.4">5</text>
<text x="33.5" y="131.1">C17</text>
<text x="152.8" y="126.3">R15</text>
<text x="152.8" y="128.7">10K</text>
<text x="271.5" y="129.9">2</text>
<text x="271.5" y="127.5">1</text>
<text x="276.5" y="129.9">OUT</text>
<text x="276.5" y="127.5">GND</text>
<text x="33.5" y="133.5">u10</text>
<text x="91.5" y="137.3">ATmega8-16AI</text>
<text x="98.2" y="134.7">U1</text>
<text x="152.8" y="135.9">C6</text>
<text x="172" y="135.9">C10</text>
<text x="186.3" y="135.9">C11</text>
<text x="271.5" y="137.1">5</text>
<text x="271.5" y="134.7">4</text>
<text x="271.5" y="132.3">3</text>
<text x="276.5" y="137.1">+5V</text>
<text x="276.5" y="134.7">–5V</text>
<text x="276.5" y="132.3">LED</text>
<text x="9.4" y="139.4">–5V</text>
<text x="9.4" y="141.8">GND</text>
<text x="18.4" y="139.4">1</text>
<text x="18.4" y="141.8">2</text>
<text x="152.8" y="138.3">4n7</text>
<text x="172" y="138.3">u10</text>
<text x="186.3" y="138.3">u10</text>
<text x="229.3" y="143">C14</text>
<text x="243.1" y="143">C15</text>
<text x="271.5" y="139.4">6</text>
<text x="276.5" y="139.4">DIV</text>
<text x="9.4" y="144.2">+5V</text>
<text x="18.4" y="144.2">3</text>
<text x="62.1" y="145.4">R14</text>
<text x="62.1" y="147.8">22E</text>
<text x="148.1" y="146.9">XP5</text>
<text x="153.3" y="146.9">ISP</text>
<text x="229.3" y="145.4">u10</text>
<text x="243.6" y="145.4">u10</text>
<text x="33.5" y="150.2">C16</text>
<text x="33.5" y="152.6">u10</text>
<text x="183.7" y="151.4">TCK</text>
<text x="183.7" y="153.8">GND</text>
<text x="192.7" y="151.4">1</text>
<text x="192.7" y="153.8">2</text>
<text x="183.7" y="156.2">TDO</text>
<text x="183.7" y="158.6">VCC</text>
<text x="183.7" y="160.9">TMS</text>
<text x="192.7" y="156.2">3</text>
<text x="192.7" y="158.6">4</text>
<text x="192.7" y="160.9">5</text>
<text x="183.7" y="163.3">TDI</text>
<text x="183.7" y="165.7">GND</text>
<text x="192.7" y="163.3">9</text>
<text x="192.7" y="165.7">10</text>
<text x="150.5" y="171.7">VT6</text>
<text x="162.4" y="171.7">R17</text>
<text x="150.5" y="174.1">BC857B</text>
<text x="162.4" y="174.1">51E</text>
<text x="9.4" y="182.4">LOAD</text>
<text x="9.4" y="180">RET</text>
<text x="9.4" y="184.8">DATA</text>
<text x="18.4" y="182.4">2</text>
<text x="18.4" y="180">1</text>
<text x="18.4" y="184.8">3</text>
<text x="140.9" y="181.2">R16</text>
<text x="140.9" y="183.6">1K0</text>
<text x="176.7" y="181.2">HA1</text>
<text x="176.7" y="183.6">MT12-1P</text>
<text x="9.4" y="187.2">GND</text>
<text x="9.4" y="189.6">+E</text>
<text x="9.4" y="192">CLK</text>
<text x="18.4" y="187.2">4</text>
<text x="18.4" y="189.6">5</text>
<text x="18.4" y="192">6</text>
</g>
<g font-size="2.2" fill="#004080">
<text x="89.5" y="33" transform="rotate(-90 89.5 33)">I/O</text>
<text x="91.9" y="33" transform="rotate(-90 91.9 33)">I/O</text>
<text x="94.3" y="33" transform="rotate(-90 94.3 33)">I/O</text>
<text x="96.6" y="33.7" transform="rotate(-90 96.6 33.7)">VCC</text>
<text x="103.8" y="35.2" transform="rotate(-90 103.8 35.2)">OE1N</text>
<text x="108.6" y="34.2" transform="rotate(-90 108.6 34.2)">GND</text>
<text x="111" y="33" transform="rotate(-90 111 33)">I/O</text>
<text x="113.4" y="33" transform="rotate(-90 113.4 33)">I/O</text>
<text x="77.6" y="41.7">TDI</text>
<text x="99" y="40.8" transform="rotate(-90 99 40.8)">OE2/GCLK2</text>
<text x="101.4" y="36.4" transform="rotate(-90 101.4 36.4)">GCLRN</text>
<text x="106.2" y="36.1" transform="rotate(-90 106.2 36.1)">GCLK1</text>
<text x="119.9" y="41.7">I/O</text>
<text x="166" y="39.3">VCC</text>
<text x="176.1" y="39.3">OUT</text>
<text x="77.6" y="44.1">I/O</text>
<text x="77.6" y="46.4">I/O</text>
<text x="118.8" y="44.1">TDO</text>
<text x="119.9" y="46.4">I/O</text>
<text x="176" y="44.1">GND</text>
<text x="77.6" y="51.2">I/O</text>
<text x="77.6" y="53.6">I/O</text>
<text x="77.6" y="48.8">GND</text>
<text x="118.7" y="48.8">GND</text>
<text x="119.1" y="51.2">VCC</text>
<text x="119.9" y="53.6">I/O</text>
<text x="77.6" y="56">TMS</text>
<text x="77.6" y="58.4">I/O</text>
<text x="119.2" y="58.4">TCK</text>
<text x="119.9" y="56">I/O</text>
<text x="77.6" y="60.8">VCC</text>
<text x="77.6" y="63.2">I/O</text>
<text x="77.6" y="65.6">GND</text>
<text x="118.7" y="63.2">GND</text>
<text x="119.9" y="65.6">I/O</text>
<text x="119.9" y="60.8">I/O</text>
<text x="89.5" y="75.2" transform="rotate(-90 89.5 75.2)">I/O</text>
<text x="91.9" y="75.2" transform="rotate(-90 91.9 75.2)">I/O</text>
<text x="94.3" y="75.2" transform="rotate(-90 94.3 75.2)">I/O</text>
<text x="96.6" y="75.2" transform="rotate(-90 96.6 75.2)">I/O</text>
<text x="99" y="75.2" transform="rotate(-90 99 75.2)">GND</text>
<text x="101.4" y="75.2" transform="rotate(-90 101.4 75.2)">VCC</text>
<text x="103.8" y="75.2" transform="rotate(-90 103.8 75.2)">I/O</text>
<text x="106.2" y="75.2" transform="rotate(-90 106.2 75.2)">I/O</text>
<text x="108.6" y="75.2" transform="rotate(-90 108.6 75.2)">I/O</text>
<text x="111" y="75.2" transform="rotate(-90 111 75.2)">I/O</text>
<text x="113.4" y="75.2" transform="rotate(-90 113.4 75.2)">I/O</text>
<text x="91.9" y="122.7" transform="rotate(-90 91.9 122.7)">INT0/PD2</text>
<text x="94.3" y="122" transform="rotate(-90 94.3 122)">TXD/PD1</text>
<text x="96.6" y="122.1" transform="rotate(-90 96.6 122.1)">RXD/PD0</text>
<text x="99" y="124.1" transform="rotate(-90 99 124.1)">RESET/PC6</text>
<text x="106.2" y="123.1" transform="rotate(-90 106.2 123.1)">ADC3/PC3</text>
<text x="108.6" y="123.1" transform="rotate(-90 108.6 123.1)">ADC2/PC2</text>
<text x="77.6" y="127.6">PD3/INT1</text>
<text x="77.6" y="130">PD4/T0/XCK</text>
<text x="101.4" y="127.4" transform="rotate(-90 101.4 127.4)">SCL/ADC5/PC5</text>
<text x="103.8" y="127.8" transform="rotate(-90 103.8 127.8)">SDA/ADC4/PC4</text>
<text x="110.9" y="130">ADC0/PC0</text>
<text x="110.9" y="127.6">ADC1/PC1</text>
<text x="77.6" y="134.8">VCC</text>
<text x="77.6" y="132.4">GND</text>
<text x="77.6" y="137.2">GND</text>
<text x="115.4" y="132.4">ADC7</text>
<text x="115.7" y="137.2">AREF</text>
<text x="116.3" y="134.8">GND</text>
<text x="77.6" y="139.6">VCC</text>
<text x="77.6" y="141.9">PB6/XTAL1/TOSC1</text>
<text x="115.4" y="139.6">ADC6</text>
<text x="115.5" y="141.9">AVCC</text>
<text x="77.6" y="144.3">PB7/XTAL2/TOSC2</text>
<text x="112.4" y="144.3">SCK/PB5</text>
<text x="91.9" y="156.4" transform="rotate(-90 91.9 156.4)">PD5/T1</text>
<text x="94.3" y="156.4" transform="rotate(-90 94.3 156.4)">PD6/AIN0</text>
<text x="96.6" y="156.4" transform="rotate(-90 96.6 156.4)">PD7/AIN1</text>
<text x="99" y="156.4" transform="rotate(-90 99 156.4)">PB0/ICP</text>
<text x="101.4" y="156.4" transform="rotate(-90 101.4 156.4)">PB1/OC1A</text>
<text x="103.8" y="156.4" transform="rotate(-90 103.8 156.4)">PB2/SS/OC1B</text>
<text x="106.2" y="156.4" transform="rotate(-90 106.2 156.4)">PB3/MOSI/OC2</text>
<text x="108.6" y="156.4" transform="rotate(-90 108.6 156.4)">PB4/MISO</text>
</g>
<g font-size="1.7">
<text x="31.1" y="1.8">5</text>
<text x="88.4" y="1.8">4</text>
<text x="145.7" y="1.8">3</text>
<text x="203" y="1.8">2</text>
<text x="260.3" y="1.8">1</text>
<text x=".7" y="29">D</text>
<text x="289.6" y="29">D</text>
<text x=".7" y="79.1">C</text>
<text x="289.6" y="79.1">C</text>
<text x=".7" y="129.2">B</text>
<text x="289.6" y="129.2">B</text>
<text x=".7" y="179.4">A</text>
<text x="289.6" y="179.4">A</text>
<text x="31.1" y="204.7">5</text>
<text x="88.4" y="204.7">4</text>
<text x="145.7" y="204.7">3</text>
<text x="203" y="204.7">2</text>
<text x="260.3" y="204.7">1</text>
</g>
</svg>
